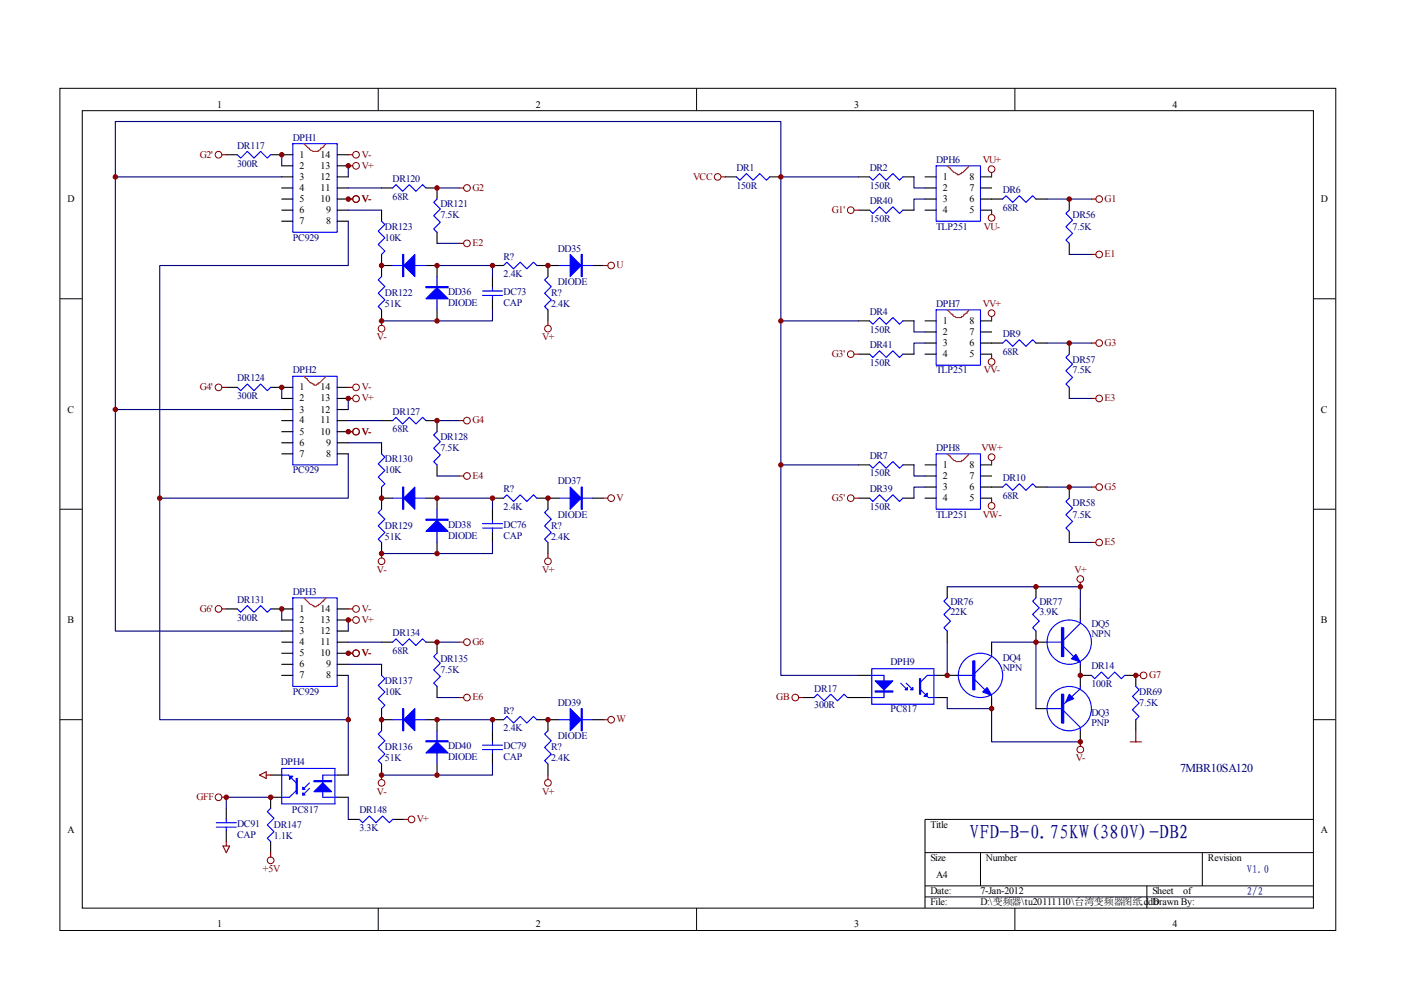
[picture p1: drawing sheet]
<svg xmlns="http://www.w3.org/2000/svg" width="297mm" height="210mm" viewBox="0 0 297 210" stroke-linecap="round" stroke-linejoin="round" font-family="sans-serif">
<g fill="none" stroke="#000" stroke-width=".21">
<path d="M12.7 18.7h270.5v178.6h-270.5zM80.2 18.7v4.7M147.7 18.7v4.7M215.2 18.7v4.7M17.4 23.5h261.1v169h-261.1zM12.7 63.3h4.7M278.4 63.3h4.7M12.7 108h4.7M278.4 108h4.7M12.7 152.6h4.7M278.4 152.6h4.7M278.4 173.7h-82.3v18.8"/>
<path d="M80.2 192.5v4.7M147.7 192.5v4.7M196.1 180.8h82.3M196.1 187.8h82.3M196.1 190.2h82.3M207.9 180.8v7M215.2 192.5v4.7M243.2 187.8v4.7M254.9 180.8v7"/>
</g>
<g fill="none" stroke="#00f" stroke-width=".23">
<path d="M50.3 32.8l.7 .7 1.4-1.4 1.5 1.4 1.4-1.4 1.4 1.4 .7-.7M62.1 30.5h9.4v18.8h-9.4zM83.2 39.9l.8-.7 1.4 1.4 1.4-1.4 1.4 1.4 1.4-1.4 .7 .7M156.2 37.5l.7 .7 1.4-1.4 1.4 1.4 1.4-1.4 1.4 1.4 .7-.7M184.4 37.5l.7 .7 1.4-1.4 1.4 1.4 1.4-1.4 1.4 1.4 .7-.7M198.5 35.2h9.4v11.7h-9.4zM80.9 46.9l.7 .7-1.4 1.4 1.4 1.4-1.4 1.4 1.4 1.4-.7 .7M80.9 58.6l-.7 .7 1.4 1.5-1.4 1.4 1.4 1.4-1.4 1.4 .7 .7M83.2 56.3h7.1M92.7 42.2l-.8 .7 1.5 1.4-1.5 1.4 1.5 1.4-1.5 1.4 .8 .8M92.7 58.6v7.1M106.8 56.3l.7-.7 1.4 1.4 1.4-1.4 1.4 1.4 1.4-1.4 .7 .7"/>
<path d="M116.2 58.6l-.7 .7 1.4 1.5-1.4 1.4 1.4 1.4-1.4 1.4 .7 .7M118.5 56.3h7.1M184.4 44.6l.7 .7 1.4-1.4 1.4 1.4 1.4-1.4 1.4 1.4 .7-.7M212.6 42.2l.7-.7 1.4 1.4 1.4-1.4 1.4 1.4 1.4-1.4 .7 .7M226.7 44.6l-.7 .7 1.4 1.4-1.4 1.4 1.4 1.4-1.4 1.4 .7 .7M62.1 79.8h9.4v18.8h-9.4zM102.3 61.7h4.2M102.3 62.6h4.2M104.4 61v.7M104.4 62.6v.7M184.4 68l.7 .7 1.4-1.4 1.4 1.4 1.4-1.4 1.4 1.4 .7-.7M184.4 75.1l.7 .7 1.4-1.4 1.4 1.4 1.4-1.4 1.4 1.4 .7-.7"/>
<path d="M198.5 65.7h9.4v11.7h-9.4zM212.6 72.7l.7-.7 1.4 1.4 1.4-1.4 1.4 1.4 1.4-1.4 .7 .7M226.7 75.1l-.7 .7 1.4 1.4-1.4 1.4 1.4 1.4-1.4 1.4 .7 .7M50.3 82.1l.7 .7 1.4-1.4 1.5 1.4 1.4-1.4 1.4 1.4 .7-.7M80.9 96.2l.7 .7-1.4 1.4 1.4 1.4-1.4 1.5 1.4 1.4-.7 .7M83.2 89.2l.8-.7 1.4 1.4 1.4-1.4 1.4 1.4 1.4-1.4 .7 .7M92.7 91.5l-.8 .7 1.5 1.4-1.5 1.5 1.5 1.4-1.5 1.4 .8 .7M184.4 98.6l.7 .7 1.4-1.4 1.4 1.4 1.4-1.4 1.4 1.4 .7-.7M198.5 96.2h9.4v11.8h-9.4zM80.9 108l-.7 .7 1.4 1.4-1.4 1.4 1.4 1.4-1.4 1.4 .7 .7M83.2 105.6h7.1M92.7 108v7"/>
<path d="M102.3 111h4.2M102.3 112h4.2M104.4 110.3v.7M104.4 112v.7M106.8 105.6l.7-.7 1.4 1.4 1.4-1.4 1.4 1.4 1.4-1.4 .7 .7M116.2 108l-.7 .7 1.4 1.4-1.4 1.4 1.4 1.4-1.4 1.4 .7 .7M118.5 105.6h7.1M184.4 105.6l.7 .7 1.4-1.4 1.4 1.4 1.4-1.4 1.4 1.4 .7-.7M212.6 103.3l.7-.7 1.4 1.4 1.4-1.4 1.4 1.4 1.4-1.4 .7 .7M226.7 105.6l-.7 .7 1.4 1.4-1.4 1.4 1.4 1.5-1.4 1.4 .7 .7M50.3 129.1l.7 .7 1.4-1.4 1.5 1.4 1.4-1.4 1.4 1.4 .7-.7M62.1 126.8h9.4v18.7h-9.4z"/>
<path d="M83.2 136.2l.8-.8 1.4 1.5 1.4-1.5 1.4 1.5 1.4-1.5 .7 .8M92.7 138.5l-.8 .7 1.5 1.4-1.5 1.4 1.5 1.4-1.5 1.4 .8 .7M200.8 126.8l-.7 .7 1.4 1.4-1.4 1.4 1.4 1.4-1.4 1.4 .7 .7M210.2 138.5v.7l-3.5 3.5M219.6 126.8l-.7 .7 1.5 1.4-1.5 1.4 1.5 1.4-1.5 1.4 .7 .7M222 136.2h3.5M225.5 137.1l2.1 2.1M229 131.5v.7l-3.5 3.5M80.9 143.2l.7 .7-1.4 1.4 1.4 1.4-1.4 1.4 1.4 1.4-.7 .7M80.9 154.9l-.7 .7 1.4 1.5-1.4 1.4 1.4 1.4-1.4 1.4 .7 .7M83.2 152.6h7.1M92.7 154.9v7.1"/>
<path d="M102.3 158h4.2M102.3 158.9h4.2M104.4 157.3v.7M104.4 158.9v.7M106.8 152.6l.7-.7 1.4 1.4 1.4-1.4 1.4 1.4 1.4-1.4 .7 .7M116.2 154.9l-.7 .7 1.4 1.5-1.4 1.4 1.4 1.4-1.4 1.4 .7 .7M118.5 152.6h7.1M172.6 147.9l.7-.7 1.4 1.4 1.4-1.4 1.5 1.4 1.4-1.4 .7 .7M184.4 143.2h3v4.7h-3M184.8 141.8h13.2v7.5h-13.2zM191 144.8l1.4 1.5M192.1 144.8l1.4 1.5"/>
<path d="M195.2 146.3l1.6 1.6h1.7M198.5 143.2h-1.9l-1.4 1.4M203.2 143.2h3.5M206.7 144.1l2.1 2.2M210.2 147.4v.5M221.8 150.2h3.3M225.5 150.7l3.5 3.5v.7M229 145.5v.5l-3.5 3.3M229 140.4v.5M231.4 143.2l.7 .7 1.4-1.4 1.4 1.4 1.4-1.4 1.4 1.4 .8-.7M240.8 145.5l.7 .8-1.4 1.4 1.4 1.4-1.4 1.4 1.4 1.4-.7 .7M45.9 174.4h4.2"/>
<path d="M45.9 175.4h4.2M48 173.7v.7M48 175.4v.7M57.4 171.4l-.7 .7 1.4 1.4-1.4 1.4 1.4 1.4-1.4 1.4 .7 .7M59.7 162.9h11.3v7.5h-11.3zM59.7 164.3h1.4l1.7 1.7M62.8 167.6l-1.4 1.4h-1.7M65.6 166l-1.4 1.4M65.6 167.2l-1.4 1.4M71.5 164.3h-3.1v4.7h3.1M76.2 173.7l.7 .7 1.4-1.4 1.4 1.4 1.4-1.4 1.4 1.4 .7-.7"/>
<circle cx="226.7" cy="136.2" r="4.7"/>
<circle cx="207.9" cy="143.2" r="4.7"/>
<circle cx="226.7" cy="150.2" r="4.7"/>
</g>
<g fill="none" stroke="#000" stroke-width=".23">
<path d="M48 32.8h2.3M57.4 32.8h4.7M59.7 35.2h2.4M59.7 37.5h2.4M59.7 39.9h2.4M71.5 32.8h2.3M71.5 35.2h2.3M71.5 37.5h2.3M71.5 39.9h2.3M80.9 39.9h2.3M90.3 39.9h2.4v2.3M153.8 37.5h2.4"/>
<path d="M163.2 37.5h2.4M182 37.5h2.4M191.4 37.5h2.4M196.1 37.5h2.4M196.1 39.9h2.4M207.9 37.5h2.3M207.9 39.9h2.3M59.7 42.2h2.4M59.7 44.6h2.4M59.7 46.9h2.4M71.5 42.2h2.3M71.5 44.6h2.3"/>
<path d="M71.5 46.9h2.3M80.9 44.6v2.3M80.9 53.9v4.7M80.9 56.3h2.3M90.3 56.3h2.4v2.3M92.7 49.3v2.3M104.4 56.3h2.4M104.4 58.6v2.4M113.8 56.3h4.7M116.2 56.3v2.3M125.6 56.3h2.3M182 44.6h2.4"/>
<path d="M191.4 44.6h2.4M196.1 42.2h2.4M196.1 44.6h2.4M207.9 42.2h4.7M207.9 44.6h2.3M219.6 42.2h2.4M226.7 42.2v2.4M226.7 51.6v2.3M80.9 65.7v2.3M92.7 65.7v2.3M104.4 63.3v2.4M116.2 65.7v2.3"/>
<path d="M182 68h2.4M182 75.1h2.4M191.4 68h2.4M191.4 75.1h2.4M196.1 68h2.4M196.1 70.4h2.4M196.1 72.7h2.4M196.1 75.1h2.4M207.9 68h2.3M207.9 70.4h2.3M207.9 72.7h4.7M207.9 75.1h2.3"/>
<path d="M219.6 72.7h2.4M226.7 72.7v2.4M48 82.1h2.3M57.4 82.1h4.7M59.7 84.5h2.4M59.7 86.8h2.4M59.7 89.2h2.4M59.7 91.5h2.4M59.7 93.9h2.4M59.7 96.2h2.4M71.5 82.1h2.3M71.5 84.5h2.3"/>
<path d="M71.5 86.8h2.3M71.5 89.2h2.3M71.5 91.5h2.3M71.5 93.9h2.3M71.5 96.2h2.3M80.9 93.9v2.3M80.9 89.2h2.3M90.3 89.2h2.4v2.3M92.7 98.6v2.3M182 98.6h2.4M191.4 98.6h2.4M196.1 98.6h2.4"/>
<path d="M207.9 98.6h2.3M226.7 82.1v2.4M80.9 105.6h2.3M80.9 103.3v4.7M80.9 115v2.4M90.3 105.6h2.4v2.4M92.7 115v2.4M104.4 105.6h2.4M104.4 108v2.3M104.4 112.7v2.3M113.8 105.6h4.7M116.2 105.6v2.4"/>
<path d="M116.2 115v2.4M125.6 105.6h2.3M182 105.6h2.4M191.4 105.6h2.4M196.1 100.9h2.4M196.1 103.3h2.4M196.1 105.6h2.4M207.9 100.9h2.3M207.9 103.3h4.7M207.9 105.6h2.3M219.6 103.3h2.4M226.7 103.3v2.3"/>
<path d="M226.7 112.7v2.3M48 129.1h2.3M57.4 129.1h4.7M59.7 131.5h2.4M59.7 133.8h2.4M59.7 136.2h2.4M59.7 138.5h2.4M71.5 129.1h2.3M71.5 131.5h2.3M71.5 133.8h2.3M71.5 136.2h2.3M71.5 138.5h2.3"/>
<path d="M80.9 136.2h2.3M90.3 136.2h2.4v2.3M200.8 124.4v2.4M200.8 133.8v2.4M210.2 136.2v2.3M219.6 133.8v2.4h2.4M219.6 124.4v2.4M229 129.1v2.4M59.7 140.9h2.4M59.7 143.2h2.4M71.5 140.9h2.3M71.5 143.2h2.3"/>
<path d="M80.9 140.9v2.3M80.9 150.2v4.7M80.9 152.6h2.3M90.3 152.6h2.4v2.3M92.7 145.5v2.4M104.4 152.6h2.4M104.4 154.9v2.4M104.4 159.6v2.4M113.8 152.6h4.7M116.2 152.6v2.3M125.6 152.6h2.3M170.3 147.9h2.3"/>
<path d="M179.7 147.9h4.7M182 143.2h2.4M198.5 143.2h4.7M198.5 147.9h2.3M210.2 147.9v2.3M219.6 150.2h2.4M229 143.2h2.4M229 140.9v4.6M229 154.9v2.4M238.5 143.2h2.3v2.3M240.8 152.6v2.3M48 171.4v2.3"/>
<path d="M48 176.1v2.3M57.4 164.3h2.3M57.4 178.4v2.4M59.7 169h-2.3v2.4M71.5 169h2.3M71.5 164.3h2.3M73.8 173.7h2.4M80.9 162v2.3M83.2 173.7h2.4M92.7 162v2.3M116.2 162v2.3"/>
</g>
<path d="M64.4 30.5l1 .9h.2v.2a2.19 2.19 0 0 0 1.9 .5v-.2l.5-.3v-.2l.7-.2v-.3l.4-.4M200.8 35.2l.5 .4h.2v.3l.7 .7 .7 .2v.2h.5l.2-.2h.3v-.2h.2l1.4-1.4M64.4 79.8l.5 .5h.2v.2l.7 .7 .8 .2v.3h.4l.3-.3h.2v-.2h.2l1.4-1.4M200.8 65.7l1 .9h.2a1.27 1.27 0 0 0 1.6 .7h.3v-.2l.5-.2v-.3l.7-.2v-.2l.4-.5M200.8 96.2l.5 .5h.2v.2l.5 .5a2.17 2.17 0 0 0 1.9 .5v-.3h.2l1.4-1.4M64.4 126.8l.3 .2a3.7 3.7 0 0 0 1.9 1.4v.2h.4l.3-.2h.2v-.2h.2l.7-.7h.3v-.3l.4-.4" fill="none" stroke="#f00" stroke-width=".23"/>
<g fill="none" stroke="#800000" stroke-width=".21">
<circle cx="46.3" cy="32.8" r=".71"/>
<circle cx="75.5" cy="32.8" r=".71"/>
<circle cx="75.5" cy="35.2" r=".71"/>
<circle cx="99" cy="39.9" r=".71"/>
<circle cx="152.2" cy="37.5" r=".7"/>
<circle cx="210.2" cy="35.9" r=".71"/>
<circle cx="75.5" cy="42.2" r=".71"/>
<circle cx="99" cy="51.6" r=".71"/>
<circle cx="129.6" cy="56.3" r=".71"/>
<circle cx="180.4" cy="44.6" r=".7"/>
<circle cx="210.2" cy="46.2" r=".71"/>
<circle cx="233" cy="53.9" r=".71"/>
<circle cx="233" cy="42.2" r=".71"/>
<circle cx="80.9" cy="69.7" r=".71"/>
<circle cx="116.2" cy="69.7" r=".71"/>
<circle cx="180.4" cy="75.1" r=".7"/>
<circle cx="210.2" cy="76.7" r=".71"/>
<circle cx="210.2" cy="66.4" r=".71"/>
<circle cx="233" cy="72.7" r=".71"/>
<circle cx="46.3" cy="82.1" r=".71"/>
<circle cx="75.5" cy="82.1" r=".71"/>
<circle cx="75.5" cy="91.5" r=".71"/>
<circle cx="75.5" cy="84.5" r=".71"/>
<circle cx="99" cy="89.2" r=".71"/>
<circle cx="210.2" cy="96.9" r=".71"/>
<circle cx="233" cy="84.5" r=".71"/>
<circle cx="80.9" cy="119" r=".71"/>
<circle cx="99" cy="100.9" r=".71"/>
<circle cx="116.2" cy="119" r=".71"/>
<circle cx="129.6" cy="105.6" r=".71"/>
<circle cx="180.4" cy="105.6" r=".7"/>
<circle cx="210.2" cy="107.3" r=".71"/>
<circle cx="233" cy="115" r=".71"/>
<circle cx="233" cy="103.3" r=".71"/>
<circle cx="46.3" cy="129.1" r=".71"/>
<circle cx="75.5" cy="129.1" r=".71"/>
<circle cx="75.5" cy="138.5" r=".71"/>
<circle cx="75.5" cy="131.5" r=".71"/>
<circle cx="99" cy="136.2" r=".71"/>
<circle cx="229" cy="122.8" r=".7"/>
<circle cx="99" cy="147.9" r=".71"/>
<circle cx="129.6" cy="152.6" r=".71"/>
<circle cx="168.6" cy="147.9" r=".7"/>
<circle cx="229" cy="158.9" r=".7"/>
<circle cx="242.5" cy="143.2" r=".71"/>
<circle cx="46.3" cy="169" r=".7"/>
<circle cx="80.9" cy="166" r=".71"/>
<circle cx="87.2" cy="173.7" r=".71"/>
<circle cx="116.2" cy="166" r=".71"/>
<circle cx="57.4" cy="182.4" r=".71"/>
</g>
<g fill="none" stroke="#800000" stroke-width=".23">
<path d="M47 32.8h1M73.8 32.8h1M73.8 35.2h1M97.4 39.9h.9M152.9 37.5h.9M210.2 36.6v.9M73.8 42.2h1M97.4 51.6h.9M127.9 56.3h1M181.1 44.6h.9M210.2 44.6v.9M231.4 42.2h.9"/>
<path d="M231.4 53.9h.9M80.9 68v1M116.2 68v1M181.1 75.1h.9M210.2 67.1v.9M210.2 75.1v.9M231.4 72.7h.9M47 82.1h1M73.8 84.5h1M73.8 82.1h1M73.8 91.5h1M97.4 89.2h.9"/>
<path d="M210.2 97.6v1M231.4 84.5h.9M80.9 117.4v.9M97.4 100.9h.9M116.2 117.4v.9M127.9 105.6h1M181.1 105.6h.9M210.2 105.6v1M231.4 103.3h.9M231.4 115h.9M47 129.1h1M73.8 129.1h1"/>
<path d="M73.8 138.5h1M73.8 131.5h1M97.4 136.2h.9M229 123.5v.9M97.4 147.9h.9M127.9 152.6h1M169.3 147.9h1M229 157.3v.9M239.6 157.3h2.4M240.8 143.2h.9M240.8 154.9v2.4M47 169h1"/>
<path d="M47.3 179.4h1.4l-.7 1.4zM48 178.4v1M55 164.3l1.4-.7v1.4zM56.4 164.3h1M80.9 164.3v1M85.6 173.7h.9M116.2 164.3v1M57.4 180.8v.9"/>
</g>
<g fill="none" stroke="#000080" stroke-width=".23">
<path d="M24.5 37.5h35.2M59.7 32.8v2.4M73.8 35.2v2.3M73.8 39.9h7.1M92.7 39.9h4.7M165.6 37.5v-11.7h-141.1v108h35.2M182 37.5h-16.4v61.1h16.4M193.8 37.5v2.4h2.3M73.8 46.9v9.4h-39.9v96.3h39.9M73.8 44.6h7.1M92.7 56.3h11.7v2.3M92.7 51.6h4.7"/>
<path d="M196.1 42.2h-2.3v2.4M222 42.2h9.4M226.7 53.9h4.7M104.4 65.7v2.3h-23.5M165.6 68h16.4M193.8 68v2.4h2.3M196.1 72.7h-2.3v2.4M222 72.7h9.4M24.5 86.8h35.2M59.7 82.1v2.4M73.8 96.2v9.4h-39.9M73.8 84.5v2.3"/>
<path d="M73.8 89.2h7.1M73.8 93.9h7.1M92.7 89.2h4.7M165.6 98.6v44.6h16.4M193.8 98.6v2.3h2.3M226.7 84.5h4.7M92.7 105.6h11.7v2.4M92.7 100.9h4.7M104.4 115v2.4h-23.5M196.1 103.3h-2.3v2.3M222 103.3h9.4M226.7 115h4.7"/>
<path d="M59.7 129.1v2.4M73.8 131.5v2.3M73.8 136.2h7.1M92.7 136.2h4.7M200.8 124.4h28.2v4.7M200.8 136.2v7M210.2 136.2h9.4v14M73.8 143.2v21.1M73.8 140.9h7.1M92.7 152.6h11.7v2.3M92.7 147.9h4.7M200.8 147.9v2.3h9.4v7.1h18.8"/>
<path d="M57.4 169h-9.4v2.4M73.8 169v4.7M104.4 162v2.3h-23.5"/>
</g>
<g fill="#800000" stroke="#800000" stroke-width=".21">
<circle cx="226.7" cy="42.2" r=".47"/>
<circle cx="226.7" cy="72.7" r=".47"/>
<circle cx="226.7" cy="103.3" r=".47"/>
<circle cx="73.8" cy="42.2" r=".47"/>
<circle cx="73.8" cy="35.2" r=".47"/>
<circle cx="92.7" cy="39.9" r=".47"/>
<circle cx="59.7" cy="32.8" r=".47"/>
<circle cx="80.9" cy="56.3" r=".47"/>
<circle cx="80.9" cy="68" r=".47"/>
<circle cx="59.7" cy="129.1" r=".47"/>
<circle cx="73.8" cy="138.5" r=".47"/>
<circle cx="73.8" cy="131.5" r=".47"/>
<circle cx="92.7" cy="136.2" r=".47"/>
<circle cx="80.9" cy="152.6" r=".47"/>
<circle cx="80.9" cy="164.3" r=".47"/>
<circle cx="59.7" cy="82.1" r=".47"/>
<circle cx="73.8" cy="91.5" r=".47"/>
<circle cx="73.8" cy="84.5" r=".47"/>
<circle cx="92.7" cy="89.2" r=".47"/>
<circle cx="80.9" cy="105.6" r=".47"/>
<circle cx="80.9" cy="117.4" r=".47"/>
<circle cx="116.2" cy="56.3" r=".47"/>
<circle cx="116.2" cy="105.6" r=".47"/>
<circle cx="92.7" cy="68" r=".47"/>
<circle cx="104.4" cy="56.3" r=".47"/>
<circle cx="92.7" cy="56.3" r=".47"/>
<circle cx="92.7" cy="117.4" r=".47"/>
<circle cx="104.4" cy="105.6" r=".47"/>
<circle cx="92.7" cy="105.6" r=".47"/>
<circle cx="116.2" cy="152.6" r=".47"/>
<circle cx="92.7" cy="152.6" r=".47"/>
<circle cx="104.4" cy="152.6" r=".47"/>
<circle cx="92.7" cy="164.3" r=".47"/>
<circle cx="73.8" cy="152.6" r=".47"/>
<circle cx="33.9" cy="105.6" r=".47"/>
<circle cx="165.6" cy="68" r=".47"/>
<circle cx="165.6" cy="37.5" r=".47"/>
<circle cx="24.5" cy="86.8" r=".47"/>
<circle cx="24.5" cy="37.5" r=".47"/>
<circle cx="57.4" cy="169" r=".47"/>
<circle cx="48" cy="169" r=".47"/>
<circle cx="240.8" cy="143.2" r=".47"/>
<circle cx="229.1" cy="143.2" r=".47"/>
<circle cx="165.6" cy="98.6" r=".47"/>
<circle cx="229.1" cy="124.4" r=".47"/>
<circle cx="219.6" cy="124.4" r=".47"/>
<circle cx="200.8" cy="143.2" r=".47"/>
<circle cx="219.6" cy="136.2" r=".47"/>
<circle cx="210.2" cy="150.2" r=".47"/>
<circle cx="229.1" cy="157.3" r=".47"/>
</g>
<g fill="#00f" stroke="#00f" stroke-width=".23">
<path d="M85.6 56.3l2.4-2.4v4.7z"/>
<path d="M90.3 63.3l2.4-2.3 2.3 2.3z"/>
<path d="M120.9 53.9l2.3 2.4-2.3 2.3z"/>
<path d="M85.6 105.6l2.4-2.3v4.7z"/>
<path d="M90.3 112.7l2.4-2.4 2.3 2.4z"/>
<path d="M120.9 103.3l2.3 2.3-2.3 2.4z"/>
<path d="M85.6 152.6l2.4-2.4v4.7z"/>
<path d="M90.3 159.6l2.4-2.3 2.3 2.3z"/>
<path d="M120.9 150.2l2.3 2.4-2.3 2.3z"/>
<path d="M66.6 167.9l1.8-1.9 1.9 1.9z"/>
<path d="M64.2 168.1l.5 .5h-.5z"/>
<path d="M64.2 166.9l.5 .5h-.5z"/>
<path d="M61.4 164.6h.7l-.7 .7z"/>
<path d="M185.5 144.4h3.8l-1.9 1.9z"/>
<path d="M193.1 146.3l.4-.5v.5z"/>
<path d="M191.9 146.3l.5-.5v.5z"/>
<path d="M195.9 147.7l.7-.7v.7z"/>
<path d="M228.1 138.7l.9 1.7-1.8-.7z"/>
<path d="M208.4 146.7l.9-.9 .9 1.6z"/>
<path d="M226.7 147.2l.9 .9-1.6 .7z"/>
<path d="M85.4 53.9h.2v4.7h-.2z" fill-rule="evenodd"/>
<path d="M90.3 60.8h4.7v.2h-4.7z" fill-rule="evenodd"/>
<path d="M123.2 53.9h.3v4.7h-.3z" fill-rule="evenodd"/>
<path d="M85.4 103.3h.2v4.7h-.2z" fill-rule="evenodd"/>
<path d="M90.3 110.1h4.7v.2h-4.7z" fill-rule="evenodd"/>
<path d="M123.2 103.3h.3v4.7h-.3z" fill-rule="evenodd"/>
<path d="M85.4 150.2h.2v4.7h-.2z" fill-rule="evenodd"/>
<path d="M90.3 157.1h4.7v.2h-4.7z" fill-rule="evenodd"/>
<path d="M123.2 150.2h.3v4.7h-.3z" fill-rule="evenodd"/>
<path d="M66.6 165.5h3.7v.2h-3.7z" fill-rule="evenodd"/>
<path d="M62.8 165h.2v3.3h-.2z" fill-rule="evenodd"/>
<path d="M185.5 146.5h3.8v.2h-3.8z" fill-rule="evenodd"/>
<path d="M195 143.9h.2v3.3h-.2z" fill-rule="evenodd"/>
<path d="M225.1 133.1h.4v6.1h-.4z" fill-rule="evenodd"/>
<path d="M206.2 140.1h.5v6.2h-.5z" fill-rule="evenodd"/>
<path d="M225.1 147.2h.4v6.1h-.4z" fill-rule="evenodd"/>
</g>
<text font-size="4.2" fill="#000080" x="205.6" y="177.8">VFD-B-0.75KW(380V)-DB2</text>
<text font-size="2.5" fill="#000080" x="250.2" y="163.8">7MBR10SA120</text>
<g font-size="2.3" fill="#000080">
<text x="264.3" y="185.2">V1.0</text>
<text x="264.3" y="189.8">2/2</text>
</g>
<g font-size="2.1">
<text x="46.1" y="22.9">1</text>
<text x="113.6" y="22.9">2</text>
<text x="181.1" y="22.9">3</text>
<text x="248.6" y="22.9">4</text>
<text x="63.5" y="33.5">1</text>
<text x="63.5" y="35.7">2</text>
<text x="68" y="35.7">13</text>
<text x="68" y="33.5">14</text>
<text x="63.5" y="38.1">3</text>
<text x="63.5" y="40.5">4</text>
<text x="68" y="40.5">11</text>
<text x="68" y="38.1">12</text>
<text x="199.9" y="38.1">1</text>
<text x="199.9" y="40.5">2</text>
<text x="205.6" y="40.5">7</text>
<text x="205.6" y="38.1">8</text>
<text x="14.3" y="42.8">D</text>
<text x="63.5" y="42.8">5</text>
<text x="63.5" y="45.1">6</text>
<text x="63.5" y="47.5">7</text>
<text x="68" y="42.8">10</text>
<text x="69.2" y="47.5">8</text>
<text x="69.2" y="45.1">9</text>
<text x="199.9" y="42.8">3</text>
<text x="199.9" y="45.1">4</text>
<text x="205.6" y="45.1">5</text>
<text x="205.6" y="42.8">6</text>
<text x="280.1" y="42.8">D</text>
<text x="199.9" y="68.7">1</text>
<text x="199.9" y="71">2</text>
<text x="205.6" y="71">7</text>
<text x="205.6" y="68.7">8</text>
<text x="199.9" y="73.3">3</text>
<text x="199.9" y="75.7">4</text>
<text x="205.6" y="75.7">5</text>
<text x="205.6" y="73.3">6</text>
<text x="63.5" y="82.7">1</text>
<text x="68" y="82.7">14</text>
<text x="14.3" y="87.5">C</text>
<text x="63.5" y="85.1">2</text>
<text x="63.5" y="87.5">3</text>
<text x="63.5" y="89.8">4</text>
<text x="68" y="89.8">11</text>
<text x="68" y="87.5">12</text>
<text x="68" y="85.1">13</text>
<text x="280.1" y="87.5">C</text>
<text x="63.5" y="92.1">5</text>
<text x="63.5" y="94.5">6</text>
<text x="68" y="92.1">10</text>
<text x="69.2" y="94.5">9</text>
<text x="63.5" y="96.9">7</text>
<text x="69.2" y="96.9">8</text>
<text x="199.9" y="99.2">1</text>
<text x="199.9" y="101.5">2</text>
<text x="205.6" y="101.5">7</text>
<text x="205.6" y="99.2">8</text>
<text x="199.9" y="103.9">3</text>
<text x="199.9" y="106.2">4</text>
<text x="205.6" y="106.2">5</text>
<text x="205.6" y="103.9">6</text>
<text x="63.5" y="129.7">1</text>
<text x="68" y="129.7">14</text>
<text x="14.3" y="132.1">B</text>
<text x="63.5" y="132.1">2</text>
<text x="63.5" y="134.4">3</text>
<text x="63.5" y="136.8">4</text>
<text x="68" y="136.8">11</text>
<text x="68" y="134.4">12</text>
<text x="68" y="132.1">13</text>
<text x="280.1" y="132.1">B</text>
<text x="63.5" y="139.1">5</text>
<text x="63.5" y="141.5">6</text>
<text x="63.5" y="143.8">7</text>
<text x="68" y="139.1">10</text>
<text x="69.2" y="143.8">8</text>
<text x="69.2" y="141.5">9</text>
<text x="14.3" y="176.7">A</text>
<text x="197.3" y="175.5">Title</text>
<text x="280.1" y="176.7">A</text>
<text x="197.3" y="182.6">Size</text>
<text x="209" y="182.6">Number</text>
<text x="256.1" y="182.6">Revision</text>
<text x="197.3" y="189.6">Date:</text>
<text x="197.3" y="192">File:</text>
<text x="198.5" y="186.1">A4</text>
<text x="207.9" y="189.6">7-Jan-2012</text>
<text x="207.9" y="192">D:\变频器\tu20111110\台湾变频器图纸.ddb</text>
<text x="244.3" y="189.6">Sheet</text>
<text x="244.3" y="192">Drawn By:</text>
<text x="250.9" y="189.6">of</text>
<text x="46.1" y="196.6">1</text>
<text x="113.6" y="196.6">2</text>
<text x="181.1" y="196.6">3</text>
<text x="248.6" y="196.6">4</text>
</g>
<g font-size="2.1" fill="#000080">
<text x="62.1" y="29.9">DPH1</text>
<text x="50.3" y="31.5">DR117</text>
<text x="50.3" y="35.3">300R</text>
<text x="198.5" y="34.6">DPH6</text>
<text x="83.2" y="38.6">DR120</text>
<text x="156.1" y="36.3">DR1</text>
<text x="156.1" y="40">150R</text>
<text x="184.4" y="36.3">DR2</text>
<text x="184.4" y="40">150R</text>
<text x="212.6" y="40.9">DR6</text>
<text x="83.2" y="42.3">68R</text>
<text x="93.4" y="44">DR121</text>
<text x="93.4" y="46.3">7.5K</text>
<text x="184.4" y="43.3">DR40</text>
<text x="184.4" y="47">150R</text>
<text x="212.6" y="44.7">68R</text>
<text x="227.4" y="46.3">DR56</text>
<text x="62.1" y="51.1">PC929</text>
<text x="81.6" y="48.7">DR123</text>
<text x="81.6" y="51.1">10K</text>
<text x="118.3" y="53.4">DD35</text>
<text x="198.5" y="48.7">TLP251</text>
<text x="227.4" y="48.7">7.5K</text>
<text x="106.8" y="55">R?</text>
<text x="106.8" y="58.8">2.4K</text>
<text x="81.6" y="62.8">DR122</text>
<text x="81.6" y="65.1">51K</text>
<text x="95" y="62.5">DD36</text>
<text x="95" y="64.9">DIODE</text>
<text x="106.8" y="62.5">DC73</text>
<text x="106.8" y="64.9">CAP</text>
<text x="116.8" y="62.8">R?</text>
<text x="116.8" y="65.1">2.4K</text>
<text x="118.3" y="60.5">DIODE</text>
<text x="198.5" y="65.1">DPH7</text>
<text x="184.4" y="66.7">DR4</text>
<text x="184.4" y="70.5">150R</text>
<text x="212.6" y="71.5">DR9</text>
<text x="184.4" y="73.8">DR41</text>
<text x="184.4" y="77.6">150R</text>
<text x="212.6" y="75.2">68R</text>
<text x="227.4" y="76.9">DR57</text>
<text x="50.3" y="80.9">DR124</text>
<text x="62.1" y="79.2">DPH2</text>
<text x="198.5" y="79.2">TLP251</text>
<text x="227.4" y="79.2">7.5K</text>
<text x="50.3" y="84.6">300R</text>
<text x="83.2" y="87.9">DR127</text>
<text x="83.2" y="91.6">68R</text>
<text x="93.4" y="93.3">DR128</text>
<text x="93.4" y="95.7">7.5K</text>
<text x="198.5" y="95.7">DPH8</text>
<text x="62.1" y="100.3">PC929</text>
<text x="81.6" y="98">DR130</text>
<text x="81.6" y="100.3">10K</text>
<text x="184.4" y="97.3">DR7</text>
<text x="184.4" y="101">150R</text>
<text x="106.8" y="104.3">R?</text>
<text x="118.3" y="102.7">DD37</text>
<text x="184.4" y="104.3">DR39</text>
<text x="212.6" y="102">DR10</text>
<text x="212.6" y="105.8">68R</text>
<text x="227.4" y="107.4">DR58</text>
<text x="81.6" y="112.1">DR129</text>
<text x="95" y="111.9">DD38</text>
<text x="106.8" y="108.1">2.4K</text>
<text x="106.8" y="111.9">DC76</text>
<text x="116.8" y="112.1">R?</text>
<text x="118.3" y="109.7">DIODE</text>
<text x="184.4" y="108.1">150R</text>
<text x="198.5" y="109.7">TLP251</text>
<text x="227.4" y="109.7">7.5K</text>
<text x="81.6" y="114.5">51K</text>
<text x="95" y="114.2">DIODE</text>
<text x="106.8" y="114.2">CAP</text>
<text x="116.8" y="114.5">2.4K</text>
<text x="50.3" y="127.9">DR131</text>
<text x="50.3" y="131.6">300R</text>
<text x="62.1" y="126.2">DPH3</text>
<text x="201.5" y="128.3">DR76</text>
<text x="201.5" y="130.4">22K</text>
<text x="220.4" y="128.3">DR77</text>
<text x="220.4" y="130.4">3.9K</text>
<text x="83.2" y="134.9">DR134</text>
<text x="231.4" y="133">DQ5</text>
<text x="231.4" y="135.1">NPN</text>
<text x="83.2" y="138.6">68R</text>
<text x="93.4" y="140.3">DR135</text>
<text x="93.4" y="142.6">7.5K</text>
<text x="188.8" y="141">DPH9</text>
<text x="212.6" y="140.1">DQ4</text>
<text x="212.6" y="142.2">NPN</text>
<text x="231.4" y="141.9">DR14</text>
<text x="62.1" y="147.3">PC929</text>
<text x="81.6" y="145">DR137</text>
<text x="81.6" y="147.3">10K</text>
<text x="118.3" y="149.7">DD39</text>
<text x="172.6" y="146.7">DR17</text>
<text x="231.4" y="145.7">100R</text>
<text x="241.6" y="147.3">DR69</text>
<text x="241.6" y="149.7">7.5K</text>
<text x="106.8" y="151.3">R?</text>
<text x="106.8" y="155">2.4K</text>
<text x="172.6" y="150.1">300R</text>
<text x="188.8" y="151.1">PC817</text>
<text x="231.4" y="151.8">DQ3</text>
<text x="231.4" y="153.9">PNP</text>
<text x="81.6" y="159.1">DR136</text>
<text x="81.6" y="161.4">51K</text>
<text x="95" y="158.8">DD40</text>
<text x="95" y="161.2">DIODE</text>
<text x="106.8" y="158.8">DC79</text>
<text x="106.8" y="161.2">CAP</text>
<text x="116.8" y="159.1">R?</text>
<text x="116.8" y="161.4">2.4K</text>
<text x="118.3" y="156.7">DIODE</text>
<text x="59.5" y="162.2">DPH4</text>
<text x="61.9" y="172.5">PC817</text>
<text x="76.2" y="172.5">DR148</text>
<text x="50.3" y="175.3">DC91</text>
<text x="50.3" y="177.6">CAP</text>
<text x="58.1" y="175.5">DR147</text>
<text x="58.1" y="177.9">1.1K</text>
<text x="76.2" y="176.2">3.3K</text>
</g>
<g font-size="2.1" fill="#800000">
<text x="42.3" y="33.5">G2'</text>
<text x="76.7" y="33.5">V-</text>
<text x="76.7" y="35.7">V+</text>
<text x="208.4" y="34.6">VU+</text>
<text x="100.2" y="40.5">G2</text>
<text x="147" y="38.1">VCC</text>
<text x="76.7" y="42.8">V-</text>
<text x="176.4" y="45.1">G1'</text>
<text x="234.2" y="42.8">G1</text>
<text x="100.2" y="52.2">E2</text>
<text x="208.6" y="48.7">VU-</text>
<text x="130.7" y="56.9">U</text>
<text x="234.2" y="54.5">E1</text>
<text x="208.4" y="65.1">VV+</text>
<text x="79.9" y="72.2">V-</text>
<text x="115" y="72.2">V+</text>
<text x="176.4" y="75.7">G3'</text>
<text x="234.2" y="73.3">G3</text>
<text x="42.3" y="82.7">G4'</text>
<text x="76.7" y="82.7">V-</text>
<text x="208.6" y="79.2">VV-</text>
<text x="76.7" y="85.1">V+</text>
<text x="100.2" y="89.8">G4</text>
<text x="234.2" y="85.1">E3</text>
<text x="76.7" y="92.1">V-</text>
<text x="208.1" y="95.7">VW+</text>
<text x="100.2" y="101.5">E4</text>
<text x="130.7" y="106.2">V</text>
<text x="176.4" y="106.2">G5'</text>
<text x="234.2" y="103.9">G5</text>
<text x="208.4" y="109.7">VW-</text>
<text x="234.2" y="115.6">E5</text>
<text x="79.9" y="121.5">V-</text>
<text x="115" y="121.5">V+</text>
<text x="227.8" y="121.5">V+</text>
<text x="42.3" y="129.7">G6'</text>
<text x="76.7" y="129.7">V-</text>
<text x="76.7" y="132.1">V+</text>
<text x="100.2" y="136.8">G6</text>
<text x="76.7" y="139.1">V-</text>
<text x="243.7" y="143.8">G7</text>
<text x="100.2" y="148.5">E6</text>
<text x="164.6" y="148.5">GB</text>
<text x="130.7" y="153.2">W</text>
<text x="228.1" y="161.4">V-</text>
<text x="41.7" y="169.6">GFF</text>
<text x="79.9" y="168.5">V-</text>
<text x="115" y="168.5">V+</text>
<text x="88.4" y="174.3">V+</text>
<text x="55.7" y="184.9">+5V</text>
</g>
</svg>
